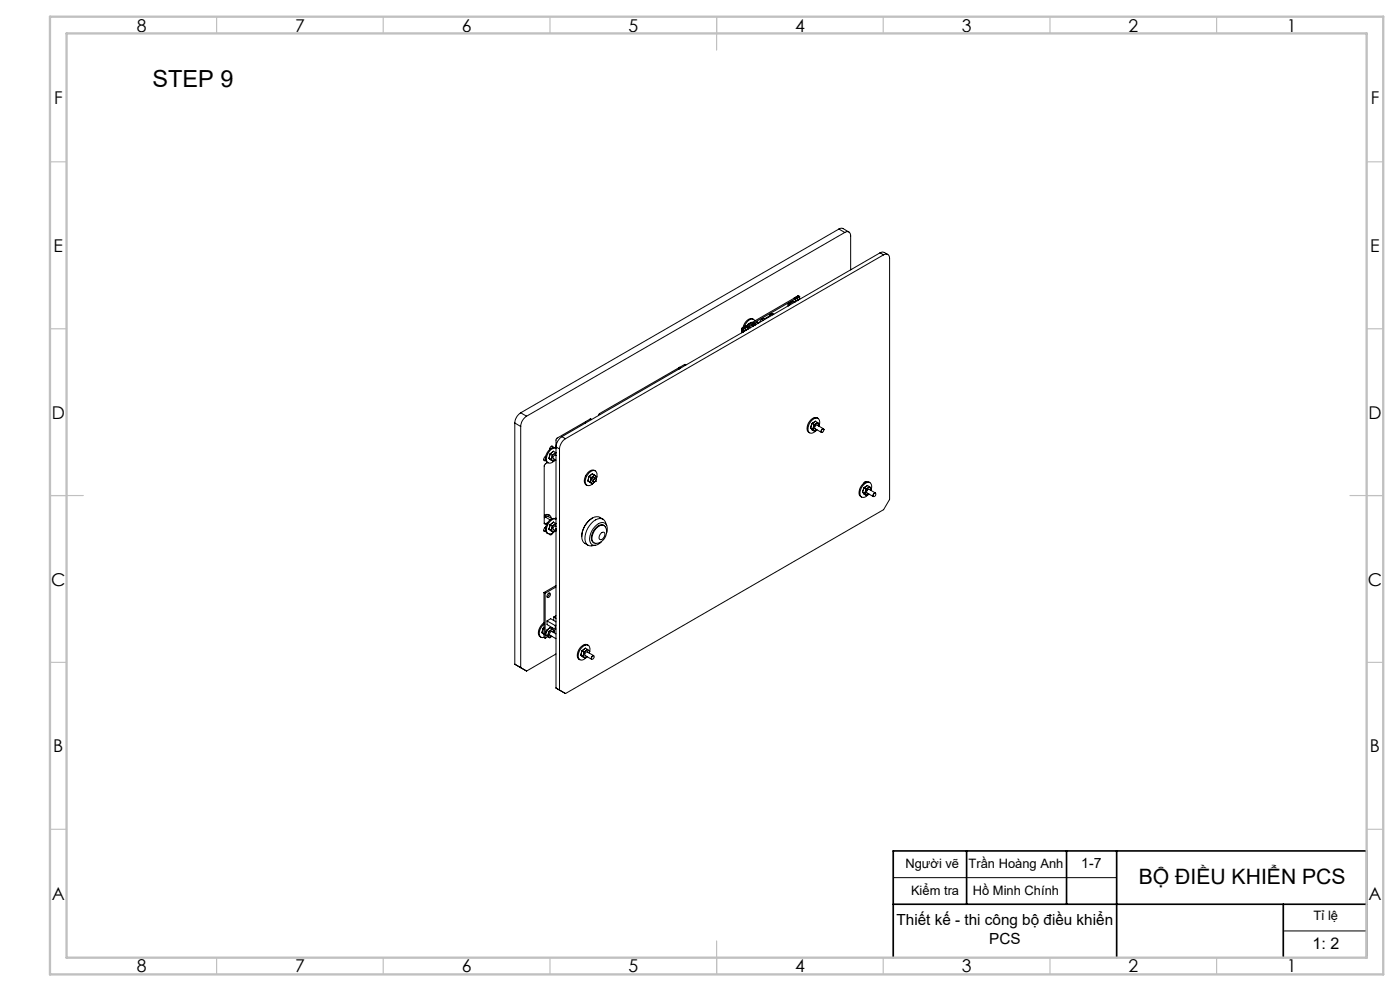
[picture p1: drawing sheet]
<svg xmlns="http://www.w3.org/2000/svg" width="420mm" height="297mm" viewBox="0 0 420 297" stroke-linecap="round" stroke-linejoin="round" font-family="sans-serif">
<g fill="none" stroke="#000" stroke-width=".3">
<path d="M251.7 68.6l.9-.2 2.1 1.1M251.7 68.6l1.7 1.1M251.7 68.6l-95.5 55.1M253.4 69.7a1.07 1.07 0 0 1 1.3-.2 1.07 1.07 0 0 1 .5 1.2v10.2M253.4 69.7l-95.4 55M264 75.8l1-.2 1.3 .7M264 75.8l1.1 .6M264 75.8l-95.4 55.1M265.1 76.4a1.1 1.1 0 0 1 1.2-.1 1.1 1.1 0 0 1 .6 1.1v72.3l-1.8 3-95.4 55.2M265.1 76.4l-95.4 55.1M222.5 98.4h.1M222.5 98.4v1.3"/>
<path d="M222.6 98.4l.3 .2M222.6 98.4v1.3M222.9 98.6h.1M222.9 98.6v.9M223 98.6v.9M223.7 98.7v.4M223.8 99l-.1-.3-.2 .1-.1 .4M223.8 97.7l-1.3 .7M223.8 97.7h.1M224.2 97.9l-1.3 .7M224.2 97.9h.1M224.2 97.9l-1.2 .7"/>
<path d="M224.2 97.9v.9M224.3 97.2v.2M224.3 97.2l.1 .1M224.4 97.3h.1M224.4 97.3l-.1 .1M224.4 98.5v.1M224.4 98.5l.2 .1M224.7 98l-.3 .5M224.7 98l.4 .2M225.4 96.6h.1M225.4 96.6l-1.1 .6M225.4 96.6l-1 .7"/>
<path d="M225.4 96.6l.1 .1M225.7 97.1h.1M225.7 97.1v.4M225.8 97.1v.3M226.1 95.7a1.65 1.65 0 0 0-2.4 .8l-.9 1.7M226.2 96.9l-.5 .2M226.2 96.9l-.4 .2M226.2 96.9v.4M226.3 97.1l-1.6 .9M226.3 97.1l-.1 .1M226.4 97.2h.1M226.4 97.2l.2 .1-.7 .4"/>
<path d="M226.4 97.2l.3 .1M226.4 97.2l-.7 .4 .3 .2M226.5 96.2a1.22 1.22 0 0 0-2.1 0l-1.2 1.8M226.6 97.3l-.8 .4M227.2 96.6l.5 .2M227.2 96.6l-.9 .5M227.2 96.6l.4 .2M228.5 95.7l-.6 1M228.5 95.7l.5 .3M230.8 94.4l.3 .1-1.8 1.1-.2-.2-.6 .3M230.8 94.4v.3M231.4 94.1l.4-.1 .3 .2"/>
<path d="M231.4 94.1l-.6 .3M231.4 94.1l.4 .3M236.5 91h.1M236.5 91v.7M236.5 91l.3 .3M236.5 91l.3 .2M236.5 90.9v.1M236.5 90.9l.3 .2M236.8 91.1h.1M236.8 91.1l.4 .2M236.8 91.1v.4M238.1 90.3h.1"/>
<path d="M238.1 90.3l-1.3 .8M238.1 90.3l.3 .3M238.1 90.3l-.3-.1-1.3 .7M238.2 89.4h.1M238.6 89.6v.8M238.6 89.6l1.3-.7zM239.4 89.7v.3M239.5 90l-.2-.3-.2 .5M239.5 88.6l-1.3 .8M239.5 88.6h.1M239.9 88.8v.9M239.9 88.8l-17 9.8"/>
<path d="M239.9 88.8l-.4-.2-16.9 9.8M203.7 110.2h.1M203.7 110.2l-.1 .5M203.7 110.2l.2 .1M203.7 110.2l.2-.1v.4M203.8 110.1l-.1 .1M203.9 110.2l-.2 .4M205.4 109.3l.2-.1 .1 .3zM205.4 109.3l-25.5 14.6-.4 .7M154.4 126.8v72.3l3.6 2 8.8-5.1M154.4 126.8l1.8 1M156.2 123.7a3.8 3.8 0 0 0-1.8 3.1"/>
<path d="M156.2 123.7l1.8 1M156.2 127.8v72.3M158 124.7a3.8 3.8 0 0 0-1.8 3.1M163.1 137.7l.5 .3M163.7 136.7a.8 .8 0 0 0-.3 1.4l.2-.1M163.7 138h-.1M164.3 138.6l-.7 .4-.3 .6v17.2M164.7 137.3v.1M164.7 137.4l.6 .5M164.7 137.4l.6 .3M164.7 137.4l1.3 .9M165 136l-.3 1.4"/>
<path d="M165 136l.1 .1M165.1 136.1l.6 .3M165.3 137.7h.1M165.3 137.7l.7 .6M165.4 133.7l.5 .4M165.4 137.7l.7 .5M165.7 136.4v.1M165.7 136.4l-.4 1.3M165.7 136.5l-.3 1.2M165.9 134.1v-.3a.78 .78 0 0 0-1 1M165.9 134.1h.1M166 135.3l-1 .7"/>
<path d="M166 137.5l.8 .4M166 135.3h.1M166.1 135.3l-1 .8M166.1 135.3l.6 .3M166.1 138.2l-.1 .1M166.5 137.9a1.41 1.41 0 0 1-1.2 .9 1.41 1.41 0 0 1-1.3-.7 3.1 3.1 0 0 1 2.8-3.8l-.1-.1a2.89 2.89 0 0 0-3.1 3.2 1.26 1.26 0 0 0 .8 1.3M166.6 137.8l-.6 .5M166.7 136.4l.1 .1M166.7 135.6l.1 .1M166.7 135.6l-1 .8M166.7 135.6v.1M166.7 135.7l-1 .8"/>
<path d="M166.7 135.7l.1 .1M166.8 136.5a.65 .65 0 0 0-.8 .3 .65 .65 0 0 0 .2 .8M167.9 134.5v72.3M168.6 130.9a3.9 3.9 0 0 0-1.8 3l1.1 .6M168.6 130.9l1.1 .6M169.7 131.5a4 4 0 0 0-1.8 3M175.6 126.4v.4M177.1 125.6l.2-.1 .1 .3zM177.1 125.6l-10 5.7-.3 .6v74.3M243.1 128.2h.1M243.2 128.2l.5 .7M243.2 128.2l.6 .4"/>
<path d="M243.6 126.9h.1M243.6 126.9l-.5 1.3M243.6 126.9l.7 .3M243.7 128.9h.1M243.7 128.9l.6 .4M243.8 128.6h.1M243.8 128.6l.5 .7M243.9 128.6l.5 .6M244.3 127.2l-.5 1.4M244.3 127.2v.1M244.3 127.3l-.4 1.3M244.4 129.2l-.1 .1"/>
<path d="M244.5 128.5l1.9 1.1M244.6 126.3l-1 .6M244.6 126.3h.1M244.7 126.3l.6 .3M245.1 128.8l-.7 .5M245.1 128.8l-.7 .4M245.1 127.4l2 1.1M245.3 127.5a.64 .64 0 0 0-.8 .3 .64 .64 0 0 0 .2 .8M245.3 126.6l.6 .7M245.3 126.6l-1 .6M245.3 126.6v.1M245.3 126.7l-1 .6"/>
<path d="M245.3 126.7l.5 .6M245.4 125.4a2.03 2.03 0 0 0-2.9 1.4l-.2 .6a1.6 1.6 0 0 0 .6 2.3M245.8 127.3a1.3 1.3 0 0 0-.4-1.9 1.3 1.3 0 0 0-1.8 .5l-1 1.7a1.45 1.45 0 0 0 .7 2.3l1-.4 .7-.6M245.9 127.3l-.2 .4M245.9 127.3h-.1M246.7 128.7l.1-.2a.49 .49 0 0 1 .2 .7 .49 .49 0 0 1-.7 .2zM246.7 129.5l-.3 .1M247.1 128.5l.1 .3M247.1 128.5a.7 .7 0 0 0-.7 1.1M163.1 159l.5 .2M163.3 154.4l.7-.2 .9 .2M163.3 154.8l.1-.1a1.12 1.12 0 0 1 1.2-.4 1.12 1.12 0 0 1 .8 1"/>
<path d="M163.3 156.8l.3 .2M163.5 158.1l.2 .2M163.6 158l.1 .1M163.6 155l.8-.2 1.2 .7M163.6 155l-.3 .2M163.6 155l1.5 .8M163.7 158a.77 .77 0 0 0-.3 1.3l.2-.1M163.7 159.2h-.1M164.3 156.6l-.7 .4M164.7 158.6h.1M164.7 158.6l.6 .5M164.7 158.6l.6 .4"/>
<path d="M165 157.3l-.3 1.3M165 157.3h.1M165.1 157.3l.6 .4M165.1 157.3l-.4 1.3M165.3 159h.1M165.3 159l.7 .5M165.3 159.1l.7 .4M165.4 159l.7 .5M165.7 157.7h.1M165.7 157.7l-.4 1.3M165.7 157.7l-.3 1.3M165.8 159.7l-.6 .6-.3-.2"/>
<path d="M166 156.5h.1M166.1 156.5l-1.1 .8M166.1 156.5l.6 .4M166.1 159.5h-.1M166.5 159.1l-.2 .2a1.26 1.26 0 0 1-1.2 .8 1.26 1.26 0 0 1-1.2-1 3.1 3.1 0 0 1 2.9-3.6 2.11 2.11 0 0 0-2.8 1.7l-.2 .6a1.53 1.53 0 0 0 .6 2.1M166.6 159l-.6 .5M166.7 157.6l.1 .1a.65 .65 0 0 0-.8 .3 .65 .65 0 0 0 .2 .8M166.7 156.9h.1M166.7 156.9l-1 .8M166.7 156.9l.1 .1M166.8 158.4v.7l-.8-.4M166.8 158.5v.6"/>
<path d="M166.8 155.3l-.3 .1M176.4 144.1l.6 .5M176.4 144.1h.1M176.4 144.1l.6 .4M176.7 142.8h.1M176.7 142.8l-.3 1.3M176.7 142.8l.6 .4M177 144.5h.1M177 144.5l.7 .5M177 144.6l.7 .4M177.1 144.5l.6 .5M177.3 143.2h.1"/>
<path d="M177.3 143.2l-.3 1.3M177.4 143.2l-.3 1.3M177.7 155.3a6.3 6.3 0 0 0-2.9 6.8l.2 .4 1.4 .9M177.7 155.3a2.54 2.54 0 0 1 3.2 .3M177.7 155.3a6.5 6.5 0 0 0-3.2 5.5M177.7 142l-1 .8M177.7 142l.7 .4M177.7 145h.1M178.3 143.6l.3-.2a.55 .55 0 0 1 .1 .7 .55 .55 0 0 1-.7 .2zM178.3 143.1l.4 .3h-.3M178.4 142.4l.6 .5M178.4 142.4l-1.1 .8"/>
<path d="M178.4 142.4h.1M178.4 143.4l-.4 .5 .1 .5-.4-.2M178.4 142.4l-1 .8M178.4 144.4l-.7 .6M178.5 143.2a.63 .63 0 0 0-.8 .3 .63 .63 0 0 0 .2 .8M178.6 141.1l-.3-.1a2.93 2.93 0 0 0-2.9 3.8l.7 .6M178.7 144.2h.1M178.7 144.2l-1 .8M178.7 144.1v.1M178.7 144.2l-.1 .1M178.7 158.5a1.85 1.85 0 0 1 2.9-.6 3.3 3.3 0 0 1-3.3 4.9 2.21 2.21 0 0 1-.3-3.1zM179 143v.1"/>
<path d="M179 142.9l-.2 .7M179 142.9a1.22 1.22 0 0 0-.2-1.6 1.22 1.22 0 0 0-1.7 .1 3.2 3.2 0 0 0-1.2 3.9 1.74 1.74 0 0 0 2.3-.7M179 142.9l-.1 .7M179 142.9h.1M180.3 159.8a.72 .72 0 0 1 1.1-.1 1.47 1.47 0 0 1-1.5 1.9 1.39 1.39 0 0 1 .4-1.8zM181.2 157.5l-.3-.1a3.5 3.5 0 0 0-3.5 3.5 1.59 1.59 0 0 0 .8 1.8M182 159.8a2.04 2.04 0 0 0-1.4-3.2 5 5 0 0 0-3.4 6.3 2.04 2.04 0 0 0 3.3-.6M182 157.5a2.22 2.22 0 0 0-1.5-2.1 2.22 2.22 0 0 0-2.5 .8 6.4 6.4 0 0 0-2.3 6.4 2.11 2.11 0 0 0 2.9 .8M258.7 147.5l.6 .7M258.7 147.5h.1M258.8 147.5l.6 .3M258.8 147.5l.5 .7"/>
<path d="M259.2 146.2h.1M259.2 146.2l-.5 1.3M259.2 146.2l.7 .3M259.3 148.2l.6 .3M259.4 147.8h.1M259.4 147.8l.5 .7M259.4 144.5l.2 .1M259.5 147.8l.5 .7M259.8 144.4l-.4 .1-.3 .3M259.8 144.5a3.3 3.3 0 0 0-1.8 4.1l.5 .4M259.8 144.5l.4-.1 .8 .2M259.9 146.5l-.5 1.3"/>
<path d="M259.9 146.5v.1M259.9 146.6l-.4 1.2M260 148.5h-.1M260.2 145.5l-1 .7M260.2 145.5l.7 .4M260.7 148.1l-.7 .4M260.7 146.6l1.9 1.2a.69 .69 0 0 0-.6 .3 .69 .69 0 0 0 0 .7l-1.9-1.1M260.9 146.8a.64 .64 0 0 0-.8 .2 .64 .64 0 0 0 .1 .8M260.9 145.9l.5 .7M260.9 145.9l-1 .6M260.9 145.9h.1M260.9 145.9l-1 .7"/>
<path d="M261.4 146.5a1.3 1.3 0 0 0-.4-1.8 1.3 1.3 0 0 0-1.8 .5 2.68 2.68 0 0 0-.6 3.8 1.85 1.85 0 0 0 2-.8M261.4 146.6l-.1 .4 .1-.4M262.2 148l.3-.2a.53 .53 0 0 1 .2 .7 .53 .53 0 0 1-.7 .2zM163.2 177.6l.3 .2M163.2 177.6v13.5M163.5 177.8v13.5M164.4 178l.4-.3a.7 .7 0 0 1 .2 .9 .7 .7 0 0 1-.9 .3zM164.8 177.7l-.2 .7-.5 .5M166.8 175.9l-3.3 1.9M166.8 175.5l-3.6 2.1M162.6 189.6l.6 .5M162.6 189.6l.6 .4"/>
<path d="M162.9 188.3l.3-.2-.3 .2M162.9 188.3l-.3 1.3M162.9 188.3h.1M162.9 188.3l.3 .2M163.2 186.7a3.5 3.5 0 0 0-1.4 3.9l.5 .4M163.2 187a3.2 3.2 0 0 0-1.1 3.8l.3 .2h.8M163.2 191.1l.3 .2M163.6 190.2h.1M163.7 190.2l.6 .5M163.7 190.2l.6 .4M164 188.9l-.4 1.3M164 188.9h.1"/>
<path d="M164 188.9l.6 .4M164 188.9l-.3 1.3M164.1 186.1l1.1-.7 1.6 1M164.1 186.1v1.1l2.5 1.4M164.1 186.1l2.5 1.4M164.3 190.6h.1M164.3 190.6l.6 .5M164.3 190.7l.6 .4M164.4 190.8l-.9 .5M164.4 190.6l.6 .5M164.6 189.3h.1M164.6 189.3l-.3 1.3"/>
<path d="M164.7 189.3l-.3 1.3M165 190.4l1.8 1M165 188.1l-1 .8M165 191.1l.5-.4-.5 .4M165 188.1l.6 .4M165 191.1h-.1M165.6 189.3l1.2 .7M165.6 188.5l.7 .6M165.6 188.5l-1 .8M165.6 188.5l.1 .1M165.7 188.1v.5M165.7 188.6l-1 .7"/>
<path d="M165.7 188.6l.6 .5M165.8 189.4a.64 .64 0 0 0-.8 .2 .64 .64 0 0 0 .1 .9M166.1 184.9v1.1M166.1 184.9l.7 .4M166.3 189.1l-.1 .5M166.3 189.1h.1M166.6 187.5v1.1M166.8 184.5l-.7 .4M166.8 188.5l-.2 .1M166.8 187.4l-.2 .1M174.2 196.4l1.3 .8M174.2 196.4l.7 .3"/>
<path d="M174.2 196.3v.1M174.6 195h.1M174.6 195l-.4 1.3M174.6 195l.6 .4M174.9 196.7h.1M174.9 196.7l.6 .5M175 196.7l.6 .5M175.2 195.4l.1 .1M175.2 195.4l-.3 1.3M175.3 195.5l-.3 1.2M175.6 197.2l.5-.4-.5 .4M175.6 197.2h-.1"/>
<path d="M175.6 194.3l-1 .7M175.6 194.3l.6 .3M176.2 195.4l1.9 1.1a.72 .72 0 0 0-.6 1.1l-1.9-1.1M176.2 194.7l.7 .5-.1 .5 .1-.5a1.29 1.29 0 0 0-.5-1.8 1.29 1.29 0 0 0-1.7 .6l-1.1 1.5a1.45 1.45 0 0 0 .8 2.3l.9-.3 .7-.6M176.2 194.6l.7 .6M176.2 194.6l-1 .8M176.2 194.6v.1M176.2 194.7l-.9 .8M176.4 195.5a.61 .61 0 0 0-.8 .3 .61 .61 0 0 0 .2 .8M176.5 193.4l-.3-.2a2.98 2.98 0 0 0-3 3.8l.8 .7M176.9 195.2v.1M177.7 196.7l.3-.2a.55 .55 0 0 1 .1 .7 .55 .55 0 0 1-.7 .2z"/>
<path d="M166.8 206.2l1.1 .6M166.8 206.2l2.9 1.7M167.9 206.8l1.8 1.1M268 263h67M385 279h25"/>
</g>
<path d="M290 255v16M320 255v16M335 255v32M268 271h142M385 271v16M268 287v-32h142v32" fill="none" stroke="#000" stroke-width=".5"/>
<path d="M266.7 287h143.3" fill="none" stroke="#c0c0c0" stroke-width=".3"/>
<g fill="none" stroke="#c0c0c0" stroke-width=".35">
<path d="M65 5v5M115 5v5M165 5v5M215 5v10M265 5v5M315 5v5M365 5v5M15 48.5h5M410 48.5h5M15 98.5h5M410 98.5h5M15 148.5h10"/>
<path d="M405 148.5h10M15 198.5h5M410 198.5h5M15 248.5h5M410 248.5h5M65 287v5M115 287v5M165 287v5M215 282v10M265 287v5M315 287v5M365 287v5"/>
</g>
<path d="M15 5h400v287h-400zM20 10h390v277h-390z" fill="none" stroke="#c0c0c0" stroke-width=".7"/>
<text font-size="7.1" x="45.8" y="26">STEP 9</text>
<text font-size="6.3" x="341.6" y="265">BỘ ĐIỀU KHIỂN PCS</text>
<g font-size="5.3">
<text x="41" y="9.5">8</text>
<text x="88.5" y="9.5">7</text>
<text x="138.5" y="9.5">6</text>
<text x="188.5" y="9.5">5</text>
<text x="238.5" y="9.5">4</text>
<text x="288.5" y="9.5">3</text>
<text x="338.5" y="9.5">2</text>
<text x="386" y="9.5">1</text>
<text x="16.2" y="31.3">F</text>
<text x="411.2" y="31.3">F</text>
<text x="16.1" y="75.4">E</text>
<text x="411.1" y="75.4">E</text>
<text x="15.5" y="125.5">D</text>
<text x="410.5" y="125.5">D</text>
<text x="15.4" y="175.5">C</text>
<text x="410.4" y="175.5">C</text>
<text x="16" y="225.5">B</text>
<text x="411" y="225.5">B</text>
<text x="15.5" y="269.8">A</text>
<text x="410.5" y="269.8">A</text>
<text x="41" y="291.4">8</text>
<text x="88.5" y="291.4">7</text>
<text x="138.5" y="291.4">6</text>
<text x="188.5" y="291.4">5</text>
<text x="238.5" y="291.4">4</text>
<text x="288.5" y="291.4">3</text>
<text x="338.5" y="291.4">2</text>
<text x="386" y="291.4">1</text>
</g>
<text font-size="4.8" x="393.8" y="284.4">1: 2</text>
<g font-size="4.6">
<text x="269" y="277.4">Thiết kế - thi công bộ điều khiển</text>
<text x="296.8" y="282.9">PCS</text>
</g>
<text font-size="4.2" x="324.4" y="260.1">1-7</text>
<g font-size="3.9">
<text x="271.6" y="260.1">Người vẽ</text>
<text x="290.6" y="260.1">Trần Hoàng Anh</text>
<text x="273.3" y="268.2">Kiểm tra</text>
<text x="291.9" y="268.2">Hồ Minh Chính</text>
<text x="394.1" y="275.7">Tỉ lệ</text>
</g>
</svg>
